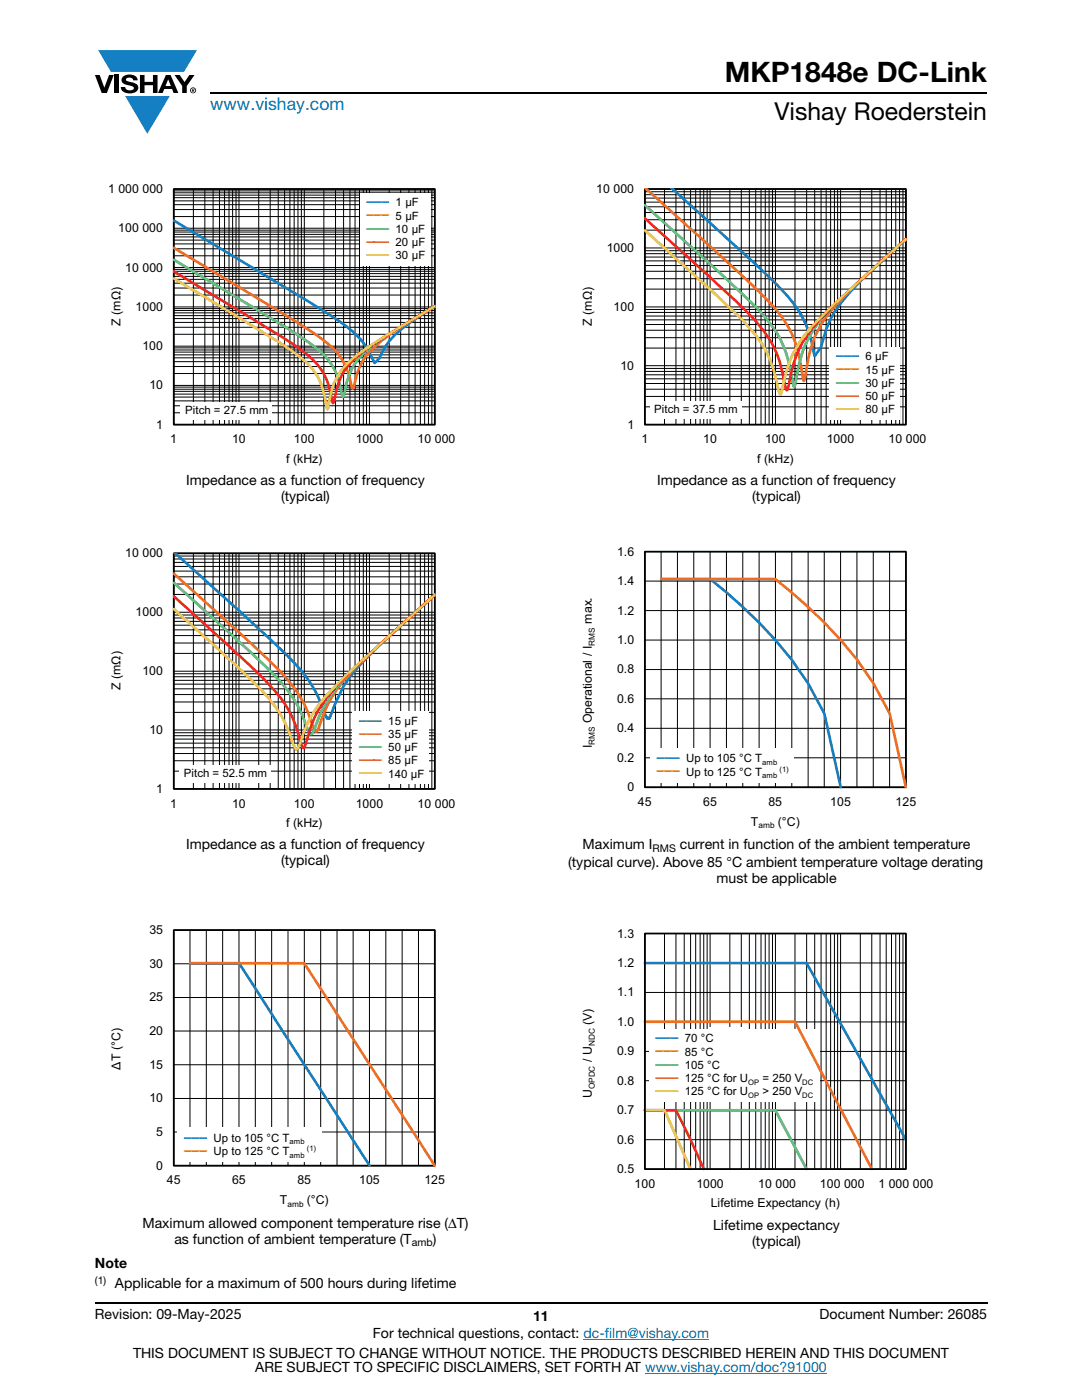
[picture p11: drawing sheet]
<svg xmlns="http://www.w3.org/2000/svg" width="216mm" height="279mm" viewBox="0 0 216 279" stroke-linecap="round" stroke-linejoin="round" font-family="sans-serif">
<g fill="#147fc3">
<path d="M19.6 10h19.7l-2.6 4.3h-1.1h-13.5z"/>
<path d="M25 19.2h8.9l-4.5 7.5z"/>
</g>
<g fill="#000">
<path d="M18.9 15h1l.9 2.5 1-2.5h.9l-1.4 3.6h-1zM22.9 15h.9v3.6h-.9zM24.6 15.3a2.1 2.1 0 0 1 2.8 .3l.1 .4h-.9a.79 .79 0 0 0-.7-.5 .79 .79 0 0 0-.8 .4l.3 .3 1 .2a1.08 1.08 0 0 1 1.2 1 1.08 1.08 0 0 1-1.1 1.2 1.73 1.73 0 0 1-2.4-1.2h.9a.96 .96 0 0 0 .8 .6 .96 .96 0 0 0 .9-.4 1.31 1.31 0 0 0-1.2-.6 1.03 1.03 0 0 1-1.1-.6 1.03 1.03 0 0 1 .2-1.1zM27.9 15h.9v1.3h1.7v-1.3h.9v3.6h-.9v-1.6h-1.7v1.6h-.9zM34.8 15h1.1l.9 1.4 1-1.4h1l-1.5 2.2v1.4h-.9v-1.4z"/>
<path d="M33.6 15.9l.5 1.3h-1.1zM33.1 15l-1.6 3.6h1l.3-.8h1.5l.3 .8h1l-1.6-3.6z"/>
<path d="M38.4 17.8h.2v.2h-.2zM38.3 17.7v.7h.1v-.3l.4 .3-.2-.3 .2-.2-.1-.2z"/>
<path d="M38.1 18a.46 .46 0 0 1 .9 0 .46 .46 0 0 1-.9 0zM37.9 18a.6 .6 0 0 0 1.2 0 .6 .6 0 0 0-1.2 0z"/>
</g>
<path d="M42 18.6h155M18.9 260h178.1" fill="none" stroke="#000" stroke-width=".36"/>
<path d="M116.4 267.3h25.1M128.7 274h36.3" fill="none" stroke="#007ec4" stroke-width=".2"/>
<g fill="none" stroke="#000" stroke-width=".2">
<path d="M34.7 39.5h52.1M34.7 38.9h52.1M34.7 38.5h52.1M34.7 38.1h52.1M34.7 37.7h52.1v47.1h-52.1zM38.6 37.7v47M40.9 37.7v47M42.5 37.7v47M43.8 37.7v47M44.8 37.7v47M45.7 37.7v47M46.4 37.7v47"/>
<path d="M47.1 37.7v47M47.7 37.7v47M51.6 37.7v47M53.9 37.7v47M55.5 37.7v47M56.8 37.7v47M57.8 37.7v47M58.7 37.7v47M59.5 37.7v47M60.1 37.7v47M60.7 37.7v47M64.6 37.7v47"/>
<path d="M67 37.7v47M68.6 37.7v47M69.8 37.7v47M70.8 37.7v47M71.7 37.7v47M72.5 37.7v47M73.1 37.7v47M73.7 37.7v47M77.7 37.7v47M79.9 37.7v47M81.6 37.7v47M82.8 37.7v47"/>
<path d="M83.9 37.7v47M84.7 37.7v47M85.5 37.7v47M86.2 37.7v47M34.7 58.9h52.1M34.7 57.5h52.1M34.7 56.5h52.1M34.7 55.7h52.1M34.7 55.2h52.1M34.7 54.6h52.1M34.7 54.1h52.1M34.7 53.8h52.1"/>
<path d="M34.7 51.1h52.1M34.7 49.7h52.1M34.7 48.7h52.1M34.7 47.9h52.1M34.7 47.3h52.1M34.7 46.8h52.1M34.7 46.3h52.1M34.7 45.9h52.1M34.7 43.2h52.1M34.7 41.8h52.1M34.7 40.8h52.1M34.7 40.1h52.1"/>
<path d="M34.7 53.4h52.1M34.7 45.5h52.1M34.7 79.2h52.1M34.7 78.7h52.1M34.7 78.1h52.1M34.7 77.7h52.1M34.7 77.3h52.1M34.7 74.5h52.1M34.7 73.1h52.1M34.7 72.2h52.1M34.7 71.4h52.1M34.7 70.8h52.1"/>
<path d="M34.7 70.3h52.1M34.7 69.8h52.1M34.7 69.4h52.1M34.7 66.7h52.1M34.7 65.3h52.1M34.7 64.3h52.1M34.7 63.6h52.1M34.7 63h52.1M34.7 62.4h52.1M34.7 62h52.1M34.7 61.6h52.1M34.7 76.9h52.1"/>
<path d="M34.7 69.1h52.1M34.7 61.3h52.1M34.7 82.4h52.1M34.7 81h52.1M34.7 80h52.1"/>
</g>
<path d="M34.7 37.7h52.1v47h-52.1z" fill="none" stroke="#000" stroke-width=".35"/>
<path d="M34.7 44l25.1 15.1 7.4 4.7 2.5 1.8 2.4 2.3 1.4 2.1 1.3 2.5 .9-.9a15.6 15.6 0 0 1 6.1-7.2l4.9-3.3" fill="none" stroke="#147fc3" stroke-width=".53"/>
<path d="M34.7 49.5l15.3 9.2a156 156 0 0 1 15.3 9.8 13 13 0 0 1 4.9 8.7l.2 .3 1.3-4.2 .9-1.7 1-1.3a43.1 43.1 0 0 1 9.7-7.1l3.4-2.1" fill="none" stroke="#f16b22" stroke-width=".53"/>
<path d="M34.7 51.8l13 7.9a206.1 206.1 0 0 1 14.7 9.2 13.2 13.2 0 0 1 5.8 9.7l.2 .7 .1-.2a15.5 15.5 0 0 1 2.8-7.2l2.2-2.2a93.3 93.3 0 0 1 12.1-7.9l1.1-.7" fill="none" stroke="#48b74e" stroke-width=".53"/>
<path d="M34.7 54.2l15.3 9.2a100.1 100.1 0 0 1 11.5 7.6 12.6 12.6 0 0 1 4.7 8.7l.2 .8 .2-.3a14 14 0 0 1 2.4-6.7l1.8-2 2.7-2.1 4.6-3 8.6-5.3" fill="none" stroke="#ee1f23" stroke-width=".53"/>
<path d="M34.7 55.6l17.2 10.4a52.4 52.4 0 0 1 9.9 7 13 13 0 0 1 3.3 7.5l.2 1.2 .1-.2a15.3 15.3 0 0 1 2.6-7.5l2.2-2.3 3.1-2.3 13.4-8.3" fill="none" stroke="#fec80b" stroke-width=".53"/>
<g fill="#fff">
<path d="M71.8 38.5h14v14.5h-14z"/>
<path d="M36.1 80.2h18.2v3.6h-18.2z"/>
</g>
<g fill="none" stroke="#000" stroke-width=".2">
<path d="M128.7 39.5h52.1M128.7 38.9h52.1M128.7 38.3h52.1M128.7 37.7h52.1v47h-52.1zM132.6 37.7v47.1M134.9 37.7v47.1M136.5 37.7v47.1M137.8 37.7v47.1M138.8 37.7v47.1M139.7 37.7v47.1M140.4 37.7v47.1M141.1 37.7v47.1"/>
<path d="M141.7 37.7v47.1M145.6 37.7v47.1M147.9 37.7v47.1M149.5 37.7v47.1M150.8 37.7v47.1M151.9 37.7v47.1M152.7 37.7v47.1M153.5 37.7v47.1M154.1 37.7v47.1M154.7 37.7v47.1M158.6 37.7v47.1M161 37.7v47.1"/>
<path d="M162.6 37.7v47.1M163.8 37.7v47.1M164.9 37.7v47.1M165.7 37.7v47.1M166.5 37.7v47.1M167.1 37.7v47.1M167.7 37.7v47.1M171.7 37.7v47.1M174 37.7v47.1M175.6 37.7v47.1M176.8 37.7v47.1M177.9 37.7v47.1"/>
<path d="M178.7 37.7v47.1M179.5 37.7v47.1M180.2 37.7v47.1M128.7 57.7h52.1M128.7 55.6h52.1M128.7 54.1h52.1M128.7 53h52.1M128.7 52.1h52.1M128.7 51.3h52.1M128.7 50.6h52.1M128.7 50h52.1M128.7 45.9h52.1"/>
<path d="M128.7 43.9h52.1M128.7 42.4h52.1M128.7 41.3h52.1M128.7 40.3h52.1M128.7 49.5h52.1M128.7 79.1h52.1M128.7 77.7h52.1M128.7 76.5h52.1M128.7 75.6h52.1M128.7 74.8h52.1M128.7 74.1h52.1M128.7 73.5h52.1"/>
<path d="M128.7 69.5h52.1M128.7 67.4h52.1M128.7 65.9h52.1M128.7 64.8h52.1M128.7 63.8h52.1M128.7 63.1h52.1M128.7 62.4h52.1M128.7 61.8h52.1M128.7 73h52.1M128.7 61.3h52.1M128.7 81.2h52.1"/>
</g>
<path d="M128.7 37.7h52.1v47h-52.1z" fill="none" stroke="#000" stroke-width=".35"/>
<path d="M134.1 37.7l7.6 6.8a235.9 235.9 0 0 1 15.4 14.6l2.2 2.9 1.6 3 .9 2.7 .7 3.4 1.3-1.8a23.5 23.5 0 0 1 6.9-12.2l5-4.8 5-4.6" fill="none" stroke="#147fc3" stroke-width=".53"/>
<path d="M128.9 37.7l16.7 15a75.9 75.9 0 0 1 10.4 10.5l1.5 2.4 1.2 2.7 .8 2.7 .9 5 .2-.4 1.1-6a21.8 21.8 0 0 1 6.3-10l4.1-4 8.6-7.9" fill="none" stroke="#f16b22" stroke-width=".53"/>
<path d="M128.7 41l17.1 15.5a47 47 0 0 1 9.7 10.9 36.6 36.6 0 0 1 2.9 9.7l.1 .1 .2-.5 .4-2.5 .9-3.4 .8-2.3 .9-1.7a39.9 39.9 0 0 1 6.6-7.7l12.4-11.4" fill="none" stroke="#48b74e" stroke-width=".53"/>
<path d="M128.7 43.6l15 13.6a57 57 0 0 1 9.7 10.4 28.7 28.7 0 0 1 3.4 9.9l.2 .4 .3-.7 1.1-4.8 .7-2 1.1-2.2 1.4-2.1a57.1 57.1 0 0 1 7.6-7.9l11.5-10.5" fill="none" stroke="#ee1f23" stroke-width=".53"/>
<path d="M128.7 45.9l15.5 14.2a41.6 41.6 0 0 1 8.6 9.7 32.6 32.6 0 0 1 2.7 8.7l.3 .3 1.2-5 1.2-3.1 1.3-2.4 2.1-2.6a379.6 379.6 0 0 1 19.1-18" fill="none" stroke="#fec80b" stroke-width=".53"/>
<g fill="#fff">
<path d="M165.6 69.2h13.9v14.5h-13.9z"/>
<path d="M129.7 80.1h18.2v3.6h-18.2z"/>
</g>
<g fill="none" stroke="#000" stroke-width=".2">
<path d="M34.7 118.6h52.1M34.7 116.6h52.1M34.7 115.1h52.1M34.7 114h52.1M34.7 113h52.1M34.7 112.2h52.1M34.7 111.6h52.1M34.7 111h52.1M34.7 110.4h52.1v47.1h-52.1zM38.6 110.4v47.1M40.9 110.4v47.1M42.5 110.4v47.1"/>
<path d="M43.8 110.4v47.1M44.8 110.4v47.1M45.7 110.4v47.1M46.4 110.4v47.1M47.1 110.4v47.1M47.7 110.4v47.1M51.6 110.4v47.1M53.9 110.4v47.1M55.5 110.4v47.1M56.8 110.4v47.1M57.8 110.4v47.1M58.7 110.4v47.1"/>
<path d="M59.5 110.4v47.1M60.1 110.4v47.1M60.7 110.4v47.1M64.6 110.4v47.1M67 110.4v47.1M68.6 110.4v47.1M69.8 110.4v47.1M70.8 110.4v47.1M71.7 110.4v47.1M72.5 110.4v47.1M73.1 110.4v47.1M73.7 110.4v47.1"/>
<path d="M77.7 110.4v47.1M79.9 110.4v47.1M81.6 110.4v47.1M82.8 110.4v47.1M83.9 110.4v47.1M84.7 110.4v47.1M85.5 110.4v47.1M86.2 110.4v47.1M34.7 138.6h52.1M34.7 137.5h52.1M34.7 136.5h52.1M34.7 135.8h52.1"/>
<path d="M34.7 135.1h52.1M34.7 134.5h52.1M34.7 130.4h52.1M34.7 128.3h52.1M34.7 126.8h52.1M34.7 125.7h52.1M34.7 124.8h52.1M34.7 124h52.1M34.7 123.3h52.1M34.7 122.7h52.1M34.7 134h52.1M34.7 122.2h52.1"/>
<path d="M34.7 153.9h52.1M34.7 151.8h52.1M34.7 150.4h52.1M34.7 149.2h52.1M34.7 148.3h52.1M34.7 147.5h52.1M34.7 146.8h52.1M34.7 146.2h52.1M34.7 142.2h52.1M34.7 140.1h52.1M34.7 145.7h52.1"/>
</g>
<path d="M34.7 110.4h52.1v47h-52.1z" fill="none" stroke="#000" stroke-width=".35"/>
<path d="M34.9 110.4l16.7 15.1a69.9 69.9 0 0 1 9.6 9.7l2.1 3.4 1.8 4.4a.37 .37 0 0 0 .2 .3 .37 .37 0 0 0 .4 0l.3-.4 .9-2.5a25.6 25.6 0 0 1 6.6-9.4l3.7-3.6 9.5-8.7" fill="none" stroke="#147fc3" stroke-width=".53"/>
<path d="M34.7 114.5l16.9 15.3a44.9 44.9 0 0 1 8.7 10l.9 1.8 .9 2.3a3.5 3.5 0 0 0 1 2.1 3.1 3.1 0 0 0 .9-1.9l1.4-3.5 1.5-2.5a67.2 67.2 0 0 1 10.2-10.7l9.6-8.7" fill="none" stroke="#f16b22" stroke-width=".53"/>
<path d="M34.7 116.3l13 11.8a88.7 88.7 0 0 1 9.7 9.7 33.2 33.2 0 0 1 4.3 8.4l.3 .4a2.01 2.01 0 0 0 1-1.6l1.5-3.7 1.2-2.2 1.1-1.5a130 130 0 0 1 12.3-12l7.6-6.9" fill="none" stroke="#48b74e" stroke-width=".53"/>
<path d="M86.7 118.7l-7.5 6.8a172.3 172.3 0 0 0-12.6 12l-1.8 2.2-1.3 2.1a32 32 0 0 0-2.7 7.3l-.4 .2-.3-.8a23.8 23.8 0 0 0-7.3-12.8l-5.1-4.9-13-11.8" fill="none" stroke="#ee1f23" stroke-width=".53"/>
<path d="M86.7 118.7l-18.2 16.6-3.8 4-1.8 2.5a21.4 21.4 0 0 0-2.8 5.8l-.7 1.7-.3 .3-.4-.6a25.8 25.8 0 0 0-7.1-11.8 372.3 372.3 0 0 0-16.9-15.7" fill="none" stroke="#fec80b" stroke-width=".53"/>
<g fill="#fff">
<path d="M70.4 141.9h15.2v14.5h-15.2z"/>
<path d="M35.8 152.7h18.2v3.5h-18.2z"/>
</g>
<g fill="none" stroke="#000" stroke-width=".2">
<path d="M34.7 185.6h52.1v47h-52.1zM34.7 199.1h52.1M34.7 192.3h52.1M37.9 185.6v47M41.2 185.6v47M44.4 185.6v47M47.7 185.6v47M50.9 185.6v47M54.2 185.6v47M57.5 185.6v47M60.7 185.6v47M64 185.6v47"/>
<path d="M67.2 185.6v47M70.5 185.6v47M73.7 185.6v47M77 185.6v47M80.2 185.6v47M83.5 185.6v47M34.7 219.2h52.1M34.7 212.5h52.1M34.7 205.8h52.1M34.7 225.9h52.1"/>
</g>
<path d="M34.7 185.6h52.1v47h-52.1z" fill="none" stroke="#000" stroke-width=".35"/>
<path d="M37.9 192.2h9.8l26 40.4" fill="none" stroke="#147fc3" stroke-width=".53"/>
<path d="M37.9 192.2h22.8l26 40.4" fill="none" stroke="#f16b22" stroke-width=".53"/>
<path d="M35.5 225h28.8v6.9h-28.8z" fill="#fff"/>
<g fill="none" stroke="#000" stroke-width=".2">
<path d="M128.7 110.1h52.1v47h-52.1zM128.7 116h52.1M131.9 110.1v47M135.2 110.1v47M138.4 110.1v47M141.7 110.1v47M145 110.1v47M148.2 110.1v47M151.5 110.1v47M154.7 110.1v47M158 110.1v47M161.3 110.1v47"/>
<path d="M164.5 110.1v47M167.7 110.1v47M171 110.1v47M174.2 110.1v47M177.5 110.1v47M128.7 139.5h52.1M128.7 133.6h52.1M128.7 127.7h52.1M128.7 121.9h52.1M128.7 151.2h52.1M128.7 145.4h52.1"/>
</g>
<path d="M128.7 110.1h52.1v47h-52.1z" fill="none" stroke="#000" stroke-width=".35"/>
<path d="M131.9 115.6h9.8a87.6 87.6 0 0 1 19.5 20.8l3.3 6 3.2 14.7" fill="none" stroke="#147fc3" stroke-width=".53"/>
<path d="M131.9 115.6h22.8a86.5 86.5 0 0 1 19.6 20.8l3.2 6 3.2 14.7" fill="none" stroke="#f16b22" stroke-width=".53"/>
<path d="M129.8 149.3h28.7v6.9h-28.7z" fill="#fff"/>
<g fill="none" stroke="#000" stroke-width=".2">
<path d="M128.7 186.3h52.1v47h-52.1zM128.7 198.1h52.1M128.7 192.2h52.1M132.6 186.3v47M134.9 186.3v47M136.5 186.3v47M137.8 186.3v47M138.8 186.3v47M139.7 186.3v47M140.4 186.3v47M141.1 186.3v47M141.7 186.3v47"/>
<path d="M145.6 186.3v47M147.9 186.3v47M149.5 186.3v47M150.8 186.3v47M151.9 186.3v47M152.7 186.3v47M153.5 186.3v47M154.1 186.3v47M154.7 186.3v47M158.6 186.3v47M161 186.3v47M162.6 186.3v47"/>
<path d="M163.8 186.3v47M164.9 186.3v47M165.7 186.3v47M166.5 186.3v47M167.1 186.3v47M167.7 186.3v47M171.7 186.3v47M174 186.3v47M175.6 186.3v47M176.8 186.3v47M177.9 186.3v47M178.7 186.3v47"/>
<path d="M179.5 186.3v47M180.2 186.3v47M128.7 215.7h52.1M128.7 209.8h52.1M128.7 203.9h52.1M128.7 227.4h52.1M128.7 221.6h52.1"/>
</g>
<path d="M128.7 192.2h32.2l19.8 35.2" fill="none" stroke="#147fc3" stroke-width=".53"/>
<path d="M128.7 221.6h26l6.2 11.7" fill="none" stroke="#48b74e" stroke-width=".53"/>
<path d="M128.7 221.6h6.2l2.9 5.8 2.6 5.9" fill="none" stroke="#ee1f23" stroke-width=".53"/>
<path d="M128.7 221.6h3.9l5.2 11.7" fill="none" stroke="#fec80b" stroke-width=".53"/>
<g fill="#fff">
<path d="M141.3 205.1h7.3v3.5h-7.3z"/>
<path d="M129.5 205.4h34v14.5h-34z"/>
</g>
<path d="M128.7 203.9h29.9l15.4 29.4" fill="none" stroke="#f16b22" stroke-width=".53"/>
<path d="M128.7 186.3h52.1v47h-52.1z" fill="none" stroke="#000" stroke-width=".35"/>
<text font-size="5.6" x="144.6" y="16.4">MKP1848e DC-Link</text>
<text font-size="4.9" x="154.5" y="24">Vishay Roederstein</text>
<text font-size="3.5" fill="#007ec4" x="42" y="21.9">www.vishay.com</text>
<g font-size="2.8">
<text x="37.1" y="96.8">Impedance as a function of frequency</text>
<text x="56.1" y="100">(typical)</text>
<text x="131.1" y="96.8">Impedance as a function of frequency</text>
<text x="150.1" y="100">(typical)</text>
<text x="37.1" y="169.5">Impedance as a function of frequency</text>
<text x="56.1" y="172.7">(typical)</text>
<text x="113.4" y="173.1">(typical curve). Above 85 °C ambient temperature voltage derating</text>
<text x="116.2" y="169.5">Maximum I</text>
<text x="135.7" y="169.5">current in function of the ambient temperature</text>
<text x="143" y="176.2">must be applicable</text>
<text x="28.4" y="245">Maximum allowed component temperature rise (ΔT)</text>
<text x="142.3" y="245.4">Lifetime expectancy</text>
<text x="34.8" y="248.2">as function of ambient temperature (T</text>
<text x="86.4" y="248.2">)</text>
<text x="150.1" y="248.6">(typical)</text>
<text x="18.9" y="253.2">Note</text>
<text x="22.9" y="257">Applicable for a maximum of 500 hours during lifetime</text>
<text x="18.9" y="263.3">Revision: 09-May-2025</text>
<text x="106.4" y="263.6">11</text>
<text x="163.6" y="263.3">Document Number: 26085</text>
<text x="74.4" y="267.1">For technical questions, contact: dc-film@vishay.com</text>
<text x="26.5" y="271">THIS DOCUMENT IS SUBJECT TO CHANGE WITHOUT NOTICE. THE PRODUCTS DESCRIBED HEREIN AND THIS DOCUMENT</text>
<text x="50.9" y="273.8">ARE SUBJECT TO SPECIFIC DISCLAIMERS, SET FORTH AT www.vishay.com/doc?91000</text>
</g>
<g font-size="2.5">
<text x="21.6" y="38.5">1 000 000</text>
<text x="119" y="38.5">10 000</text>
<text x="23.6" y="46.4">100 000</text>
<text x="121.1" y="50.3">1000</text>
<text x="25" y="54.2">10 000</text>
<text x="24.1" y="65" transform="rotate(-90 24.1 65)">Z (mΩ)</text>
<text x="27.1" y="62">1000</text>
<text x="118.1" y="65" transform="rotate(-90 118.1 65)">Z (mΩ)</text>
<text x="122.4" y="62">100</text>
<text x="28.4" y="69.9">100</text>
<text x="29.8" y="77.7">10</text>
<text x="123.8" y="73.8">10</text>
<text x="31.2" y="85.5">1</text>
<text x="34" y="88.5">1</text>
<text x="46.3" y="88.5">10</text>
<text x="58.6" y="88.5">100</text>
<text x="71" y="88.5">1000</text>
<text x="83.3" y="88.5">10 000</text>
<text x="125.2" y="85.5">1</text>
<text x="128" y="88.5">1</text>
<text x="140.3" y="88.5">10</text>
<text x="152.7" y="88.5">100</text>
<text x="165" y="88.5">1000</text>
<text x="177.3" y="88.5">10 000</text>
<text x="57.1" y="92.4">f (kHz)</text>
<text x="151.1" y="92.4">f (kHz)</text>
<text x="25" y="111.2">10 000</text>
<text x="123.1" y="110.9">1.6</text>
<text x="123.1" y="116.8">1.4</text>
<text x="27.1" y="123">1000</text>
<text x="118.1" y="124.5" transform="rotate(-90 118.1 124.5)">max.</text>
<text x="123.1" y="122.7">1.2</text>
<text x="123.1" y="128.5">1.0</text>
<text x="24.1" y="137.7" transform="rotate(-90 24.1 137.7)">Z (mΩ)</text>
<text x="28.4" y="134.7">100</text>
<text x="123.1" y="134.4">0.8</text>
<text x="123.1" y="140.3">0.6</text>
<text x="29.8" y="146.5">10</text>
<text x="118.1" y="149.4" transform="rotate(-90 118.1 149.4)">I</text>
<text x="118.1" y="144.3" transform="rotate(-90 118.1 144.3)">Operational / I</text>
<text x="123.1" y="146.2">0.4</text>
<text x="123.1" y="152">0.2</text>
<text x="31.2" y="158.2">1</text>
<text x="34" y="161.2">1</text>
<text x="46.3" y="161.2">10</text>
<text x="58.6" y="161.2">100</text>
<text x="71" y="161.2">1000</text>
<text x="83.3" y="161.2">10 000</text>
<text x="125.2" y="157.9">0</text>
<text x="127.3" y="160.9">45</text>
<text x="140.3" y="160.9">65</text>
<text x="153.3" y="160.9">85</text>
<text x="165.7" y="160.9">105</text>
<text x="178.7" y="160.9">125</text>
<text x="57.1" y="165.1">f (kHz)</text>
<text x="149.8" y="164.7">T</text>
<text x="155.2" y="164.7">(°C)</text>
<text x="29.8" y="186.4">35</text>
<text x="123.1" y="187.1">1.3</text>
<text x="29.8" y="193.1">30</text>
<text x="123.1" y="193">1.2</text>
<text x="29.8" y="199.9">25</text>
<text x="123.1" y="198.9">1.1</text>
<text x="29.8" y="206.6">20</text>
<text x="118.1" y="204.5" transform="rotate(-90 118.1 204.5)">(V)</text>
<text x="123.1" y="204.7">1.0</text>
<text x="24.1" y="213.4" transform="rotate(-90 24.1 213.4)">ΔT (°C)</text>
<text x="29.8" y="213.3">15</text>
<text x="118.1" y="211.9" transform="rotate(-90 118.1 211.9)">/ U</text>
<text x="123.1" y="210.6">0.9</text>
<text x="29.8" y="220">10</text>
<text x="118.1" y="219.2" transform="rotate(-90 118.1 219.2)">U</text>
<text x="123.1" y="216.5">0.8</text>
<text x="31.2" y="226.7">5</text>
<text x="123.1" y="222.4">0.7</text>
<text x="31.2" y="233.4">0</text>
<text x="123.1" y="228.2">0.6</text>
<text x="33.3" y="236.4">45</text>
<text x="46.3" y="236.4">65</text>
<text x="59.3" y="236.4">85</text>
<text x="71.7" y="236.4">105</text>
<text x="84.7" y="236.4">125</text>
<text x="123.1" y="234.1">0.5</text>
<text x="126.6" y="237.1">100</text>
<text x="139" y="237.1">1000</text>
<text x="151.3" y="237.1">10 000</text>
<text x="163.6" y="237.1">100 000</text>
<text x="175.3" y="237.1">1 000 000</text>
<text x="55.8" y="240.3">T</text>
<text x="61.2" y="240.3">(°C)</text>
<text x="141.8" y="241">Lifetime Expectancy (h)</text>
</g>
<g font-size="2.3">
<text x="78.9" y="41.2">1 μF</text>
<text x="78.9" y="43.8">5 μF</text>
<text x="78.9" y="46.4">10 μF</text>
<text x="78.9" y="49.1">20 μF</text>
<text x="78.9" y="51.7">30 μF</text>
<text x="172.7" y="71.9">6 μF</text>
<text x="172.7" y="74.5">15 μF</text>
<text x="172.7" y="77.2">30 μF</text>
<text x="36.9" y="82.6">Pitch = 27.5 mm</text>
<text x="130.5" y="82.5">Pitch = 37.5 mm</text>
<text x="172.7" y="79.8">50 μF</text>
<text x="172.7" y="82.5">80 μF</text>
<text x="77.5" y="144.6">15 μF</text>
<text x="77.5" y="147.2">35 μF</text>
<text x="77.5" y="149.9">50 μF</text>
<text x="36.7" y="155.1">Pitch = 52.5 mm</text>
<text x="77.5" y="152.5">85 μF</text>
<text x="77.5" y="155.2">140 μF</text>
<text x="136.9" y="152.1">Up to 105 °C T</text>
<text x="136.9" y="154.8">Up to 125 °C T</text>
<text x="136.6" y="208">70 °C85 °C</text>
<text x="136.6" y="210.7">85 °C</text>
<text x="136.6" y="213.3">105 °C</text>
<text x="136.6" y="216">125 °C for U</text>
<text x="152.1" y="216">= 250 V</text>
<text x="136.6" y="218.6">125 °C for U</text>
<text x="152.1" y="218.6">&gt; 250 V</text>
<text x="42.6" y="227.8">Up to 105 °C T</text>
<text x="42.6" y="230.5">Up to 125 °C T</text>
</g>
<g font-size="2.1">
<text x="130.2" y="170">RMS</text>
<text x="82.2" y="248.7">amb</text>
<text x="18.9" y="256.2">(1)</text>
</g>
<g font-size="1.7">
<text x="118.7" y="128.9" transform="rotate(-90 118.7 128.9)">RMS</text>
<text x="118.7" y="148.7" transform="rotate(-90 118.7 148.7)">RMS</text>
<text x="151.4" y="165.3">amb</text>
<text x="118.7" y="208.8" transform="rotate(-90 118.7 208.8)">NDC</text>
<text x="118.7" y="217.4" transform="rotate(-90 118.7 217.4)">OPDC</text>
<text x="57.4" y="240.9">amb</text>
</g>
<g font-size="1.5" fill="#147fc3">
<text x="73.1" y="40.8">▬▬▬</text>
<text x="166.8" y="71.5">▬▬▬</text>
<text x="71.6" y="144.2">▬▬▬</text>
<text x="131.1" y="151.7">▬▬▬</text>
<text x="130.8" y="207.6">▬▬▬</text>
<text x="36.8" y="227.4">▬▬▬</text>
</g>
<g font-size="1.5" fill="#f16b22">
<text x="73.1" y="43.4">▬▬▬</text>
<text x="166.8" y="74.1">▬▬▬</text>
<text x="71.6" y="146.8">▬▬▬</text>
<text x="131.1" y="154.3">▬▬▬</text>
<text x="130.8" y="210.2">▬▬▬</text>
<text x="36.8" y="230">▬▬▬</text>
</g>
<g font-size="1.5" fill="#48b74e">
<text x="73.1" y="46">▬▬▬</text>
<text x="166.8" y="76.8">▬▬▬</text>
<text x="71.6" y="149.5">▬▬▬</text>
<text x="130.8" y="212.9">▬▬▬</text>
</g>
<g font-size="1.5" fill="#ee1f23">
<text x="73.1" y="48.7">▬▬▬</text>
<text x="166.8" y="79.4">▬▬▬</text>
<text x="71.6" y="152.1">▬▬▬</text>
<text x="130.8" y="215.5">▬▬▬</text>
</g>
<g font-size="1.5" fill="#fec80b">
<text x="73.1" y="51.3">▬▬▬</text>
<text x="166.8" y="82">▬▬▬</text>
<text x="71.6" y="154.7">▬▬▬</text>
<text x="130.8" y="218.2">▬▬▬</text>
</g>
<g font-size="1.5">
<text x="152.1" y="152.7">amb</text>
<text x="152.1" y="155.3">amb</text>
<text x="155.5" y="154.1">(1)</text>
<text x="149.3" y="216.5">OP</text>
<text x="149.3" y="219.1">OP</text>
<text x="160.1" y="216.5">DC</text>
<text x="160.1" y="219.1">DC</text>
<text x="57.8" y="228.4">amb</text>
<text x="57.8" y="231">amb</text>
<text x="61.2" y="229.8">(1)</text>
</g>
</svg>
